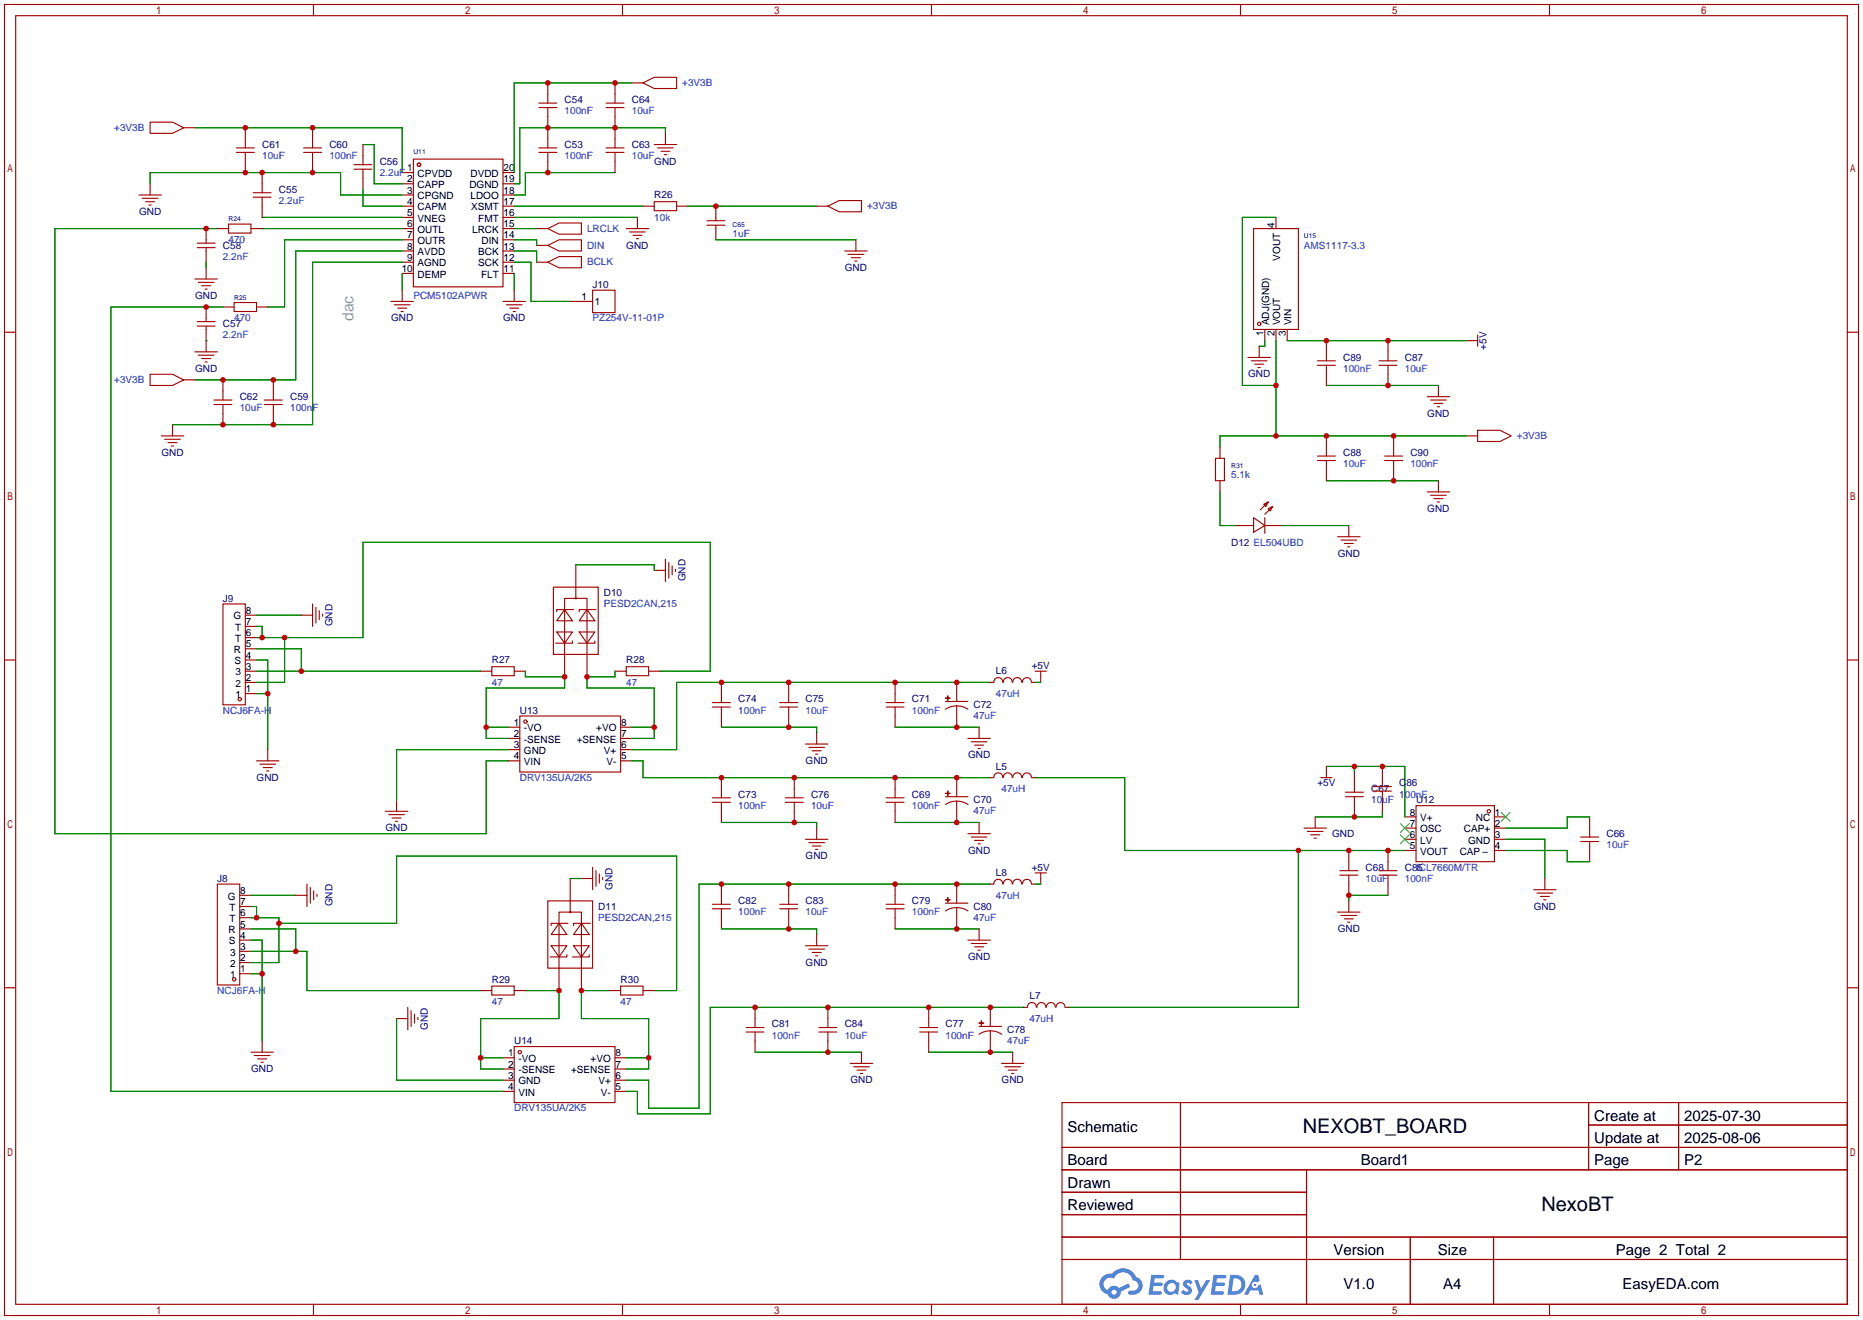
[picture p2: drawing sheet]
<svg xmlns="http://www.w3.org/2000/svg" width="422mm" height="299mm" viewBox="0 0 422 299" stroke-linecap="round" stroke-linejoin="round" font-family="sans-serif">
<g fill="none" stroke="#a10000" stroke-width=".25">
<path d="M1 1h420.4v297.2h-420.4zM3.6 3.6h415.2v292.1h-415.2zM71.1 1v2.6M141.1 1v2.6M211.2 1v2.6M281.3 1v2.6M351.3 1v2.6M1 75.3h2.6M418.8 75.3h2.6M1 149.6h2.6M418.8 149.6h2.6M1 223.9h2.6"/>
<path d="M418.8 223.9h2.6M240.8 249.9h178v45.8h-178zM267.7 249.9v35.6M360.2 249.9v15.3M360.2 255h58.6M380.6 249.9v15.3M240.8 260.1h178M240.8 265.2h178M240.8 270.3h55.4M240.8 275.3h55.4M296.2 265.2v30.5M71.1 295.7v2.5"/>
<path d="M141.1 295.7v2.5M211.2 295.7v2.5M240.8 280.4h178M240.8 285.5h178M281.3 295.7v2.5M319.8 280.4v15.3M338.6 280.4v15.3M351.3 295.7v2.5"/>
</g>
<g fill="#5487ff">
<path d="M268.5 290.3a1.3 1.3 0 0 1 1.9 .3l-.4 .6a.54 .54 0 0 0-1-.2l.2 .2a1.28 1.28 0 0 1 .8 2 1.53 1.53 0 0 1-2.2-.3l.5-.6 .8 .5a.31 .31 0 0 0 .3-.3 .31 .31 0 0 0-.2-.3 1.12 1.12 0 0 1-.7-1.9z"/>
<path d="M270.8 290.2h.8l.7 1.9 1.2-1.9h.9l-2.7 4.5h-.9l1-1.7z"/>
<path d="M261 289h2.3a.46 .46 0 0 1 .5 .1 .46 .46 0 0 1 .1 .5l-.3 .2h-1.8l-.1 .9h1.6a.4 .4 0 0 1 .3 .4 .4 .4 0 0 1-.4 .4h-1.6l-.2 1.2h1.4a.46 .46 0 0 1 .5 .1 .46 .46 0 0 1 .1 .5l-.4 .2h-2.6z"/>
<path d="M275.1 289h2.3a.47 .47 0 0 1 .5 .1 .47 .47 0 0 1 .1 .5l-.3 .2h-1.8l-.1 .9h1.6a.4 .4 0 0 1 .4 .4 .4 .4 0 0 1-.5 .4h-1.6l-.2 1.2h1.4a.46 .46 0 0 1 .5 .1 .46 .46 0 0 1 .1 .5l-.4 .2h-2.6z"/>
<path d="M284.5 289h.8l.3 1.3-.6 .4a.75 .75 0 0 0-1.1 .3 .75 .75 0 0 0 .5 1 .75 .75 0 0 0 .9-.6l.5-.3 .6 2.4h-.8l-.3-1h-1.8l-.5 1h-1z"/>
<path d="M278.9 289l-.6 4.5h1.4a2.27 2.27 0 0 0 2.7-2.3 2.27 2.27 0 0 0-2.7-2.2zM279.7 289.8a1.5 1.5 0 0 1 1.8 1.5 1.5 1.5 0 0 1-1.9 1.4h-.3z"/>
<path d="M264.4 290.6a1.6 1.6 0 0 0-.4 2.3 1.6 1.6 0 0 0 2.3 .2l.8 .4 .3-2.5-.1-.3h-.5a1.58 1.58 0 0 0-2.4-.1zM265 291.1a.98 .98 0 0 1 1.6 .5 .98 .98 0 0 1-1.1 1.2 .94 .94 0 0 1-.9-.6 .94 .94 0 0 1 .4-1.1z"/>
<path d="M250 289.4a2.37 2.37 0 0 0 1.1 4 1.54 1.54 0 0 0 1.8 1 1.54 1.54 0 0 0 1.2-1.6l2.2-1.1-.5-.8-2.1 1.1a1.57 1.57 0 0 0-2.6 .4 1.5 1.5 0 0 1-.7-2.1 1.5 1.5 0 0 1 2.2-.5 2.23 2.23 0 0 1 2.3-1.4 2.23 2.23 0 0 1 1.9 1.8 1.16 1.16 0 0 1 1.3 1.1 1.16 1.16 0 0 1-1.1 1.3h-.7a.47 .47 0 0 0-.5 .3 .47 .47 0 0 0 .4 .6 2.14 2.14 0 0 0 2.7-1.4 2.14 2.14 0 0 0-1.3-2.7 3.2 3.2 0 0 0-5.5-.7l-1.1 .1zM252 292.9a.6 .6 0 0 1 1.2 0 .6 .6 0 0 1-1.2 0z"/>
<circle cx="284.6" cy="291.3" r=".28"/>
</g>
<g fill="none" stroke="#a10000" stroke-width=".25">
<path d="M124.2 18.8v4.6M139.4 18.8v4.6M143.3 18.8h2.5M145.8 18.8l2.5-1.3h5.1v2.6h-5.1zM34 27.7h5.1l2.6 1.3-2.6 1.2h-5.1zM41.7 29h2.5M53.6 33.5h4.1M53.6 34.5h4.1M55.6 29v4.5M55.6 34.5v4.6M59.4 39.1v4.6M68.8 33.5h4.1"/>
<path d="M68.8 34.5h4.1M70.9 29v4.5M70.9 34.5v4.6M80.3 38.4h4M80.3 37.3h4M82.3 32.8v4.5M82.3 38.4v4.5M91.2 39.1h2.5M93.7 36.1h20.3v28.9h-20.3zM114 39.1h2.6M122.2 33.5h4M122.2 34.5h4"/>
<path d="M122.2 23.4h4M122.2 24.4h4M124.2 24.4v9.1M124.2 34.5v4.6M137.4 33.5h4.1M137.4 34.5h4.1M137.4 23.4h4.1M137.4 24.4h4.1M139.4 24.4v9.1M139.4 34.5v4.6M148.3 32.8h5.1M149.1 33.5h3.6"/>
<path d="M149.9 34.3h2M150.6 35.1h.5M150.9 30.2v2.6M31.5 44.2h5.1M32.3 45h3.5M33 45.7h2.1M33.8 46.5h.5M34 41.7v2.5M44.7 56.1h4.1M44.7 55.1h4.1M46.7 51.8v3.3M46.7 56.1v3.3"/>
<path d="M49.3 51.8h2.5M51.8 50.8h5.1v2h-5.1zM56.9 51.8h2.5M57.4 44.7h4.1M57.4 43.7h4.1M59.4 44.7v4.6M91.2 41.7h2.5M91.2 44.2h2.5M91.2 46.7h2.5M91.2 49.3h2.5M91.2 51.8h2.5M91.2 54.4h2.5"/>
<path d="M91.2 56.9h2.5M91.2 59.4h2.5M114 41.7h2.6M114 44.2h2.6M114 46.7h2.6M114 49.3h2.6M114 51.8h2.6M114 54.4h2.6M114 56.9h2.6M114 59.4h2.6M121.7 51.8h2.5M121.7 59.4h2.5"/>
<path d="M121.7 55.6h2.5M124.2 59.4l2.5-1.2h5.1v2.5h-5.1zM124.2 51.8l2.5-1.3h5.1v2.6h-5.1zM124.2 55.6l2.5-1.2h5.1v2.5h-5.1zM142 51.8h5.1M142.7 52.6h3.6M143.5 53.3h2M144.3 54.1h.5M144.5 49.3v2.5M145.8 46.7h2.5M148.3 45.7h5.1v2.1h-5.1zM153.4 46.7h2.6"/>
<path d="M160.3 50h4M160.3 51.1h4M162.3 46.7v3.3M162.3 51.1v3.3M185.2 46.7h2.5M187.7 46.7l2.5-1.2h5.1v2.5h-5.1zM191.5 56.9h5.1M192.3 57.7h3.5M193 58.4h2.1M193.8 59.2h.5M194.1 54.4v2.5M284.2 51.8h10.2v22.9h-10.2z"/>
<path d="M289.3 49.3v2.5M44.2 63.2h5.1M44.2 79.8h5.1M44.7 73.9h4.1M44.7 72.9h4.1M45 64h3.5M45.7 64.8h2.1M46.5 65.5h.5M46.7 60.7v2.5M46.7 69.6v3.3M46.7 73.9v5.9M50.5 69.6h2.6"/>
<path d="M53.1 68.6h5.1v2h-5.1zM58.2 69.6h2.5M88.6 68.3h5.1M89.4 69.1h3.6M90.2 69.9h2M90.9 70.6h.5M91.2 62h2.5M91.2 65.8v2.5M114 62h2.6M114 68.3h5.1M114.8 69.1h3.6M115.6 69.9h2"/>
<path d="M116.3 70.6h.5M116.6 65.8v2.5M129.3 68.3h5.1M134.4 65.8h5v5.1h-5zM285.5 78.5v2.5M286.8 74.7v2.5M289.3 74.7v2.5M291.8 74.7v2.5M300.7 77.2v4.6M314.7 77.2v4.6M332.5 77.2h2.5M335 75.9v2.6"/>
<path d="M34 84.8h5.1l2.6 1.3-2.6 1.3h-5.1zM36.6 98.8h5.1M37.3 99.6h3.6M39.1 96.3v2.5M41.7 86.1h2.5M45 80.5h3.5M45.7 81.3h2.1M46.5 82h.5M48.5 90.7h4.1M48.5 91.7h4.1M50.5 86.1v4.6M50.5 91.7v4.6"/>
<path d="M59.9 90.7h4.1M59.9 91.7h4.1M62 86.1v4.6M62 91.7v4.6M283 81h5M283.7 81.8h3.6M284.5 82.6h2M285.2 83.3h.6M298.7 81.8h4.1M298.7 82.8h4.1M300.7 82.8v4.6M300.7 98.8v4.6"/>
<path d="M312.7 81.8h4M312.7 82.8h4M314.7 82.8v4.6M316 98.8v4.6M323.6 89.9h5.1M324.4 90.7h3.5M325.1 91.4h2.1M325.9 92.2h.5M326.1 87.4v2.5M332.5 98.8h2.5M335 97.5h5.1l2.5 1.3-2.5 1.3h-5.1zM38.1 100.3h2"/>
<path d="M38.9 101.1h.5M275.6 103.9h2v5.1h-2zM276.6 101.3v2.6M276.6 109v2.5M280.4 119.1h3.8M284.2 117.3l2.6 1.8-2.6 1.5zM286.5 114.3l1-.5-.5 1zM286.8 117.3v3.6M286.8 119.1h3.8M287.5 115.3l1-.5-.5 1zM287.5 113.8l-1.7 1.8M288.5 114.8l-1.7 1.8"/>
<path d="M298.7 104.4h4.1M298.7 103.4h4.1M300.7 104.4v4.6M305.8 119.1v2.6M313.9 104.4h4.1M313.9 103.4h4.1M316 104.4v4.6M323.6 111.5h5.1M324.4 112.3h3.5M325.1 113h2.1M325.9 113.8h.5M326.1 109v2.5"/>
<path d="M50.5 136.9h5.1v22.9h-5.1zM55.6 139.4h2.6M68.3 139.4h2.6M70.9 136.9v5.1M71.6 137.7v3.5M72.4 138.4v2.1M73.2 139.2v.5M125.5 133.1h10.1v15.2h-10.1zM128 138.2l1.8 2.5h-3.6zM130 138.2h-3.8v.5M130.6 128v7.6M133.1 138.2l1.8 2.5h-3.6z"/>
<path d="M135.1 138.2h-3.8v.5M148.3 129.3h2.6M150.9 126.7v5.1M151.6 127.5v3.6M152.4 128.3v2M153.2 129v.5M303.3 121.7h5.1M304 122.4h3.6M304.8 123.2h2M305.6 124h.5M55.6 157.2h2.6M55.6 154.7h2.6"/>
<path d="M55.6 152.1h2.6M55.6 149.6h2.6M55.6 147.1h2.6M55.6 144.5h2.6M55.6 142h2.6M109 152.1h2.5M111.5 151.1h5.1v2.1h-5.1zM116.6 152.1h2.5M126.2 143.3h3.6l-1.8 2.5zM128 153.4v-17.8h5.1v17.8M129.8 145.3v.5h-3.8M131.3 143.3h3.6l-1.8 2.5z"/>
<path d="M134.9 145.3v.5h-3.8M139.4 152.1h2.6M142 151.1h5.1v2.1h-5.1zM147.1 152.1h2.5M161.5 159.3h4.1M163.6 154.7v4.6M176.8 159.3h4M178.8 154.7v4.6M200.9 159.3h4.1M202.9 154.7v4.6M214.4 158.2l1 .1zM214.4 159h5.1"/>
<path d="M214.9 157.7v1zM216.9 154.7v4.3M227.4 154.7a1.01 1.01 0 0 0-1.1-1.1 1.01 1.01 0 0 0-1 1.1h-.8M227.5 154.7a1.01 1.01 0 0 1 1-1.1 1.01 1.01 0 0 1 1 1.1M229.6 154.7a1.01 1.01 0 0 1 1-1.1 1.01 1.01 0 0 1 1.1 1.1M231.8 154.7a1.01 1.01 0 0 1 1-1.1 1.01 1.01 0 0 1 1.1 1.1M233.9 154.7h.8M234.7 152.1h2.5M236 152.1v2.6M58.2 172.5h5M58.9 173.2h3.6M59.7 174h2"/>
<path d="M60.5 174.8h.5M60.7 169.9v2.6M115.3 172.5h2.6M115.3 164.8h2.6M115.3 167.4h2.6M115.3 169.9h2.6M117.9 162.3h22.8v12.7h-22.8zM140.7 172.5h2.6M140.7 164.8h2.6M140.7 167.4h2.6M140.7 169.9h2.6M161.5 160.3h4.1"/>
<path d="M163.6 160.3v4.5M163.6 176.3v4.5M176.8 160.3h4M178.8 160.3v4.5M180.1 176.3v4.5M182.6 168.7h5.1M183.4 169.4h3.5M184.1 170.2h2.1M184.9 170.9h.5M185.2 166.1v2.6M200.9 160.3h4.1M202.9 160.3v4.5"/>
<path d="M202.9 176.3v4.5M214.4 179.8l1 .1zM214.9 179.3v1zM216.9 160l1.6 .3 1 .5M216.9 160l-1.1 .1-1.4 .7M216.9 160v4.8M216.9 176.3v4.3M219.5 167.4h5M220.2 168.1h3.6M221 168.9h2M221.7 169.7h.5M222 164.8v2.6"/>
<path d="M227.4 176.3a1.01 1.01 0 0 0-1.1-1.1 1.01 1.01 0 0 0-1 1.1h-.8M227.5 176.3a1.01 1.01 0 0 1 1-1.1 1.01 1.01 0 0 1 1 1.1M229.6 176.3a1.01 1.01 0 0 1 1-1.1 1.01 1.01 0 0 1 1.1 1.1M231.8 176.3a1.01 1.01 0 0 1 1-1.1 1.01 1.01 0 0 1 1.1 1.1M233.9 176.3h.8M299.5 176.3h2.5M300.7 173.7v2.6M305.1 179.6h4M307.1 175v4.6M311.4 178.3h4.1M311.4 179.3h4.1M313.4 173.7v4.6"/>
<path d="M313.4 179.3v4.6M87.4 183.9h5.1M88.1 184.7h3.6M88.9 185.4h2M89.7 186.2h.5M89.9 181.4v2.5M129.3 199.1v7.7M131.8 199.1h2.6M134.4 196.6v5.1M135.1 197.4v3.5M135.9 198.1v2.1M136.7 198.9v.5"/>
<path d="M161.5 180.8h4.1M161.5 181.9h4.1M163.6 181.9v4.5M178.1 180.8h4M178.1 181.9h4M180.1 181.9v4.5M182.6 190.2h5.1M183.4 191h3.5M184.1 191.8h2.1M184.9 192.5h.5M185.2 187.7v2.5M200.9 180.8h4.1"/>
<path d="M200.9 181.9h4.1M202.9 181.9v4.5M214.4 180.6h5.1M216.9 181.6l1.6 .3 1 .5M216.9 181.6l-1.1 .1-1.4 .7M216.9 181.6v4.8M219.5 189h5M220.2 189.7h3.6M221 190.5h2M221.7 191.3h.5M222 186.4v2.6M234.7 197.9h2.5"/>
<path d="M236 197.9v2.5M295.7 187.7h5M296.4 188.5h3.6M297.2 189.2h2M297.9 190h.5M298.2 185.2v2.5M303.8 198.4h4M303.8 197.4h4M305.1 180.6h4M305.8 192.8v4.6M305.8 198.4v4.5M307.1 180.6v4.6"/>
<path d="M312.7 198.4h4M312.7 197.4h4M314.7 192.8v4.6M314.7 198.4v4.5M318.5 185.2h2.6M318.5 187.7h2.6M318.5 190.2h2.6M318.5 192.8h2.6M321.1 182.6h17.7v12.7h-17.7zM338.8 185.2h2.6M338.8 187.7h2.6M338.8 190.2h2.6"/>
<path d="M338.8 192.8h2.6M350.3 199.1v2.6M358.4 190.8h4.1M358.4 189.7h4.1M360.4 185.2v4.5M360.4 190.8v4.5M49.3 200.4h5.1v22.9h-5.1zM54.4 218.2h2.5M54.4 215.6h2.5M54.4 213.1h2.5M54.4 210.6h2.5M54.4 208h2.5"/>
<path d="M54.4 205.5h2.5M54.4 202.9h2.5M67.1 202.9h2.5M69.6 200.4v5.1M70.4 201.2v3.5M71.1 201.9v2.1M71.9 202.7v.5M124.2 204.2h10.2v15.3h-10.2zM125 214.4h3.5l-1.8 2.5zM126.7 209.3l1.8 2.5h-3.5zM128.5 216.4v.5h-3.8M128.8 209.3h-3.8v.5"/>
<path d="M130 214.4h3.6l-1.8 2.5zM131.8 209.3l1.8 2.5h-3.6zM133.6 216.4v.5h-3.8M133.9 209.3h-3.9v.5M161.5 205h4.1M161.5 206h4.1M163.6 200.4v4.6M163.6 206v4.6M176.8 205h4M176.8 206h4M178.8 200.4v4.6M178.8 206v4.6"/>
<path d="M182.6 214.4h5.1M183.4 215.1h3.5M184.1 215.9h2.1M184.9 216.7h.5M185.2 211.8v2.6M200.9 205h4.1M200.9 206h4.1M202.9 200.4v4.6M202.9 206v4.6M214.4 204h1zM214.4 204.7h5.1M214.9 203.5v1z"/>
<path d="M216.9 205.7l1.6 .3 1 .5M216.9 205.7l-1.1 .1-1.4 .7M216.9 200.4v4.3M216.9 205.7v4.9M219.5 213.1h5M220.2 213.9h3.6M221 214.6h2M221.7 215.4h.5M222 210.6v2.5M224.5 200.4h.8M225.3 200.4a1.01 1.01 0 0 1 1-1.1 1.01 1.01 0 0 1 1.1 1.1M227.5 200.4a1.01 1.01 0 0 1 1-1.1 1.01 1.01 0 0 1 1 1.1"/>
<path d="M229.6 200.4a1.01 1.01 0 0 1 1-1.1 1.01 1.01 0 0 1 1.1 1.1M231.8 200.4a1.01 1.01 0 0 1 1-1.1 1.01 1.01 0 0 1 1.1 1.1M233.9 200.4h.8M303.3 206.8h5.1M304 207.5h3.6M304.8 208.3h2M305.6 209h.5M305.8 204.2v2.6M347.7 201.7h5.1M348.5 202.4h3.5M349.2 203.2h2.1M350 204h.5"/>
<path d="M54.4 220.7h2.5M56.9 238.5h5.1M57.7 239.3h3.5M59.4 236v2.5M89.9 230.9h2.6M92.5 228.3v5.1M93.2 229.1v3.6M94 229.9v2M94.7 230.6v.5M109 224.5h2.5M111.5 223.5h5.1v2.1h-5.1zM114 239.8h2.6"/>
<path d="M116.6 237.2h22.8v12.7h-22.8zM116.6 224.5h2.5M126.7 224.5v-17.7h5.1v17.7M138.2 224.5h2.5M139.4 239.8h2.6M140.7 223.5h5.1v2.1h-5.1zM145.8 224.5h2.5M169.2 232.9h4M169.2 233.9h4M171.2 228.3v4.6M171.2 233.9v4.6M185.7 232.9h4"/>
<path d="M185.7 233.9h4M187.7 228.3v4.6M187.7 233.9v4.6M195.3 238.5v2.5M208.5 232.9h4.1M208.5 233.9h4.1M210.6 228.3v4.6M210.6 233.9v4.6M222 231.9h1zM222 232.7h5.1M222.5 231.4v1zM224.5 233.7l1.6 .2 1 .5"/>
<path d="M224.5 233.7l-1 .1-1.5 .6M224.5 228.3v4.4M224.5 233.7v4.8M229.6 238.5v2.5M232.2 228.3h.7M232.9 228.3a1.01 1.01 0 0 1 1.1-1.1 1.01 1.01 0 0 1 1 1.1M235.1 228.3a1.01 1.01 0 0 1 1-1.1 1.01 1.01 0 0 1 1 1.1M237.3 228.3a1.01 1.01 0 0 1 1-1.1 1.01 1.01 0 0 1 1 1.1M239.4 228.3a1.01 1.01 0 0 1 1.1-1 1.01 1.01 0 0 1 1 1M241.6 228.3h.7M58.4 240h2.1M59.2 240.8h.5"/>
<path d="M114 242.3h2.6M114 244.9h2.6M114 247.4h2.6M139.4 242.3h2.6M139.4 244.9h2.6M139.4 247.4h2.6M192.8 241h5.1M193.5 241.8h3.6M194.3 242.6h2M195.1 243.3h.5M227.1 241h5.1M227.8 241.8h3.6"/>
<path d="M228.6 242.6h2M229.4 243.3h.5"/>
<circle cx="95" cy="37.3" r=".38"/>
<circle cx="285.5" cy="73.4" r=".38"/>
<circle cx="130.6" cy="135.6" r=".13"/>
<circle cx="54.4" cy="158.5" r=".38"/>
<circle cx="119.1" cy="163.6" r=".38"/>
<circle cx="337.6" cy="183.9" r=".38"/>
<circle cx="129.3" cy="206.8" r=".13"/>
<circle cx="53.1" cy="222" r=".38"/>
<circle cx="117.9" cy="238.5" r=".38"/>
</g>
<g fill="none" stroke="#008700" stroke-width=".25">
<path d="M143.3 18.8h-26.7v20.3M44.2 29h47v10.1M82.3 32.8h2.5v8.9h6.4M139.4 39.1h-20.3v5.1h-2.5M150.9 30.2v-1.2h-33v12.7h-1.3M34 41.7v-2.6h43.2v5.1h14M46.7 59.4v1.3M49.3 51.8h-36.9v137.2h97.8v-16.5h5.1M59.4 51.8h31.8M59.4 49.3h31.8M82.3 42.9v3.8h8.9M91.2 56.9h-24.1v29.2h-22.9"/>
<path d="M91.2 54.4h-26.7v15.2h-3.8M91.2 59.4h-20.3v36.9h-31.8M116.6 51.8h5.1M116.6 54.4h5.1v1.2M116.6 56.9h5.1v2.5M116.6 49.3h27.9M116.6 46.7h29.2M116.6 59.4h3.8v8.9h8.9M156 46.7h29.2M162.3 54.4h31.8M289.3 49.3h-7.6v38.1h7.6M46.7 77.2h.1"/>
<path d="M50.5 69.6h-25.4v177.8h88.9M91.2 62v3.8M116.6 62v3.8M286.8 77.2v1.3h-1.3M289.3 77.2v21.6M291.8 77.2h40.7M300.7 87.4h25.4M332.5 98.8h-55.9v2.5M276.6 111.5v7.6h3.8M290.6 119.1h15.2M300.7 109h25.4M58.2 139.4h10.1"/>
<path d="M130.6 128h17.7v1.3M58.2 142h1.2v2.5M58.2 157.2h2.5M58.2 149.6h2.5v20.3M58.2 144.5h24.1v-21.6h78.7v29.2h-11.4M58.2 152.1h50.8M58.2 147.1h10.1v5M64.5 144.5v10.2h-6.3M119.1 152.1v1.3h8.9v2.6h-17.8v11.4h5.1M139.4 152.1v1.3h-6.3v2.6h15.2v11.4h-5M224.5 154.7h-71.1v15.2h-10.1M234.7 154.7h1.3"/>
<path d="M110.2 164.8h5.1M115.3 169.9h-25.4v11.5M143.3 172.5h2.5v3.8h78.7M143.3 164.8h5M163.6 164.8h21.6v1.3M202.9 164.8h19.1M234.7 176.3h20.3v16.5h63.5M300.7 173.7h17.8v11.5M307.1 173.7v1.3M129.3 199.1h2.5M163.6 186.4h21.6v1.3M202.9 186.4h19.1"/>
<path d="M294.4 192.8v35.5h-52.1M313.4 183.9v1.3h-15.2M341.4 190.2h8.9v8.9M341.4 192.8h13.9v2.5h5.1M360.4 185.2h-5.1v2.5h-13.9M56.9 213.1h2.5v22.9M56.9 208h6.3v10.2h-6.3M56.9 215.6h12.7v8.9h39.4M56.9 205.5h1.3v2.5M56.9 210.6h10.2v5M56.9 202.9h10.2M63.2 209.3h26.7v-15.2h63.5v30.4h-5.1"/>
<path d="M163.6 210.6h21.6v1.2M202.9 210.6h19.1M224.5 200.4h-66v50.8h-11.4v-6.3h-5.1M234.7 200.4h1.3M314.7 202.9h-8.9v1.3M56.9 220.7h2.5M89.9 230.9v14h24.1M109 239.8h5M119.1 224.5h7.6v6.4h-17.7v11.4h5M138.2 224.5h-6.4v6.4h15.3v11.4h-5.1M142 239.8h5.1M171.2 238.5h24.1"/>
<path d="M210.6 238.5h19M232.2 228.3h-71.2v24.2h-16.5v-5.1h-2.5"/>
</g>
<path d="M317.5 189.2l2 2.1M317.5 186.7l2 2M319.5 189.2l-2 2.1M319.5 186.7l-2 2M340.4 184.1l2 2.1M342.4 184.1l-2 2.1" fill="none" stroke="#3c3" stroke-width=".25"/>
<g fill="#c00">
<circle cx="59.4" cy="220.7" r=".63"/>
<circle cx="63.2" cy="209.3" r=".63"/>
<circle cx="58.2" cy="208" r=".63"/>
<circle cx="67.1" cy="215.6" r=".63"/>
<circle cx="60.7" cy="157.2" r=".63"/>
<circle cx="64.5" cy="144.5" r=".63"/>
<circle cx="59.4" cy="144.5" r=".63"/>
<circle cx="68.3" cy="152.1" r=".63"/>
<circle cx="124.2" cy="18.8" r=".63"/>
<circle cx="139.4" cy="18.8" r=".63"/>
<circle cx="139.4" cy="29" r=".63"/>
<circle cx="124.2" cy="29" r=".63"/>
<circle cx="124.2" cy="39.1" r=".63"/>
<circle cx="70.9" cy="29" r=".63"/>
<circle cx="55.6" cy="29" r=".63"/>
<circle cx="55.6" cy="39.1" r=".63"/>
<circle cx="59.4" cy="39.1" r=".63"/>
<circle cx="70.9" cy="39.1" r=".63"/>
<circle cx="62" cy="86.1" r=".63"/>
<circle cx="50.5" cy="86.1" r=".63"/>
<circle cx="46.7" cy="51.8" r=".63"/>
<circle cx="46.7" cy="69.6" r=".63"/>
<circle cx="62" cy="96.3" r=".63"/>
<circle cx="50.5" cy="96.3" r=".63"/>
<circle cx="162.3" cy="46.7" r=".63"/>
<circle cx="313.4" cy="173.7" r=".63"/>
<circle cx="307.1" cy="173.7" r=".63"/>
<circle cx="307.1" cy="185.2" r=".63"/>
<circle cx="305.8" cy="202.9" r=".63"/>
<circle cx="294.4" cy="192.8" r=".63"/>
<circle cx="305.8" cy="192.8" r=".63"/>
<circle cx="314.7" cy="192.8" r=".63"/>
<circle cx="163.6" cy="176.3" r=".63"/>
<circle cx="180.1" cy="176.3" r=".63"/>
<circle cx="202.9" cy="176.3" r=".63"/>
<circle cx="216.9" cy="176.3" r=".63"/>
<circle cx="216.9" cy="186.4" r=".63"/>
<circle cx="163.6" cy="154.7" r=".63"/>
<circle cx="178.8" cy="154.7" r=".63"/>
<circle cx="202.9" cy="154.7" r=".63"/>
<circle cx="216.9" cy="154.7" r=".63"/>
<circle cx="216.9" cy="164.8" r=".63"/>
<circle cx="180.1" cy="186.4" r=".63"/>
<circle cx="178.8" cy="164.8" r=".63"/>
<circle cx="171.2" cy="228.3" r=".63"/>
<circle cx="187.7" cy="228.3" r=".63"/>
<circle cx="210.6" cy="228.3" r=".63"/>
<circle cx="224.5" cy="228.3" r=".63"/>
<circle cx="224.5" cy="238.5" r=".63"/>
<circle cx="163.6" cy="200.4" r=".63"/>
<circle cx="178.8" cy="200.4" r=".63"/>
<circle cx="202.9" cy="200.4" r=".63"/>
<circle cx="216.9" cy="200.4" r=".63"/>
<circle cx="216.9" cy="210.6" r=".63"/>
<circle cx="187.7" cy="238.5" r=".63"/>
<circle cx="178.8" cy="210.6" r=".63"/>
<circle cx="110.2" cy="164.8" r=".63"/>
<circle cx="128" cy="153.4" r=".63"/>
<circle cx="109" cy="239.8" r=".63"/>
<circle cx="126.7" cy="224.5" r=".63"/>
<circle cx="147.1" cy="239.8" r=".63"/>
<circle cx="131.8" cy="224.5" r=".63"/>
<circle cx="133.1" cy="153.4" r=".63"/>
<circle cx="148.3" cy="164.8" r=".63"/>
<circle cx="289.3" cy="98.8" r=".63"/>
<circle cx="289.3" cy="87.4" r=".63"/>
<circle cx="300.7" cy="98.8" r=".63"/>
<circle cx="316" cy="98.8" r=".63"/>
<circle cx="316" cy="109" r=".63"/>
<circle cx="314.7" cy="77.2" r=".63"/>
<circle cx="300.7" cy="77.2" r=".63"/>
<circle cx="314.7" cy="87.4" r=".63"/>
</g>
<g font-size="4.5">
<text x="295.4" y="256.8">NEXOBT_BOARD</text>
<text x="349.5" y="274.6">NexoBT</text>
</g>
<text font-size="3.6" fill="#999" x="80.2" y="72.8" transform="rotate(-90 80.2 72.8)">dac</text>
<g font-size="3.4">
<text x="242.1" y="256.5">Schematic</text>
<text x="361.5" y="254">Create at</text>
<text x="381.9" y="254">2025-07-30</text>
<text x="361.5" y="259.1">Update at</text>
<text x="381.9" y="259.1">2025-08-06</text>
<text x="242.1" y="264.2">Board</text>
<text x="242.1" y="269.2">Drawn</text>
<text x="308.6" y="264.2">Board1</text>
<text x="361.5" y="264.2">Page</text>
<text x="381.9" y="264.2">P2</text>
<text x="242.1" y="274.3">Reviewed</text>
<text x="302.4" y="284.5">Version</text>
<text x="326" y="284.5">Size</text>
<text x="366.4" y="284.5">Page 2 Total 2</text>
<text x="304.6" y="292.1">V1.0</text>
<text x="327.2" y="292.1">A4</text>
<text x="367.9" y="292.1">EasyEDA.com</text>
</g>
<g font-size="2.3" fill="#000080">
<text x="128" y="23.3">C54</text>
<text x="143.3" y="23.3">C64</text>
<text x="59.4" y="33.5">C61</text>
<text x="74.7" y="33.5">C60</text>
<text x="128" y="33.5">C53</text>
<text x="143.3" y="33.5">C63</text>
<text x="86.1" y="37.3">C56</text>
<text x="148.4" y="37.3">GND</text>
<text x="63.2" y="43.7">C55</text>
<text x="148.3" y="44.9">R26</text>
<text x="31.5" y="48.7">GND</text>
<text x="50.5" y="56.4">C58</text>
<text x="142" y="56.4">GND</text>
<text x="134.4" y="65.2">J10</text>
<text x="191.5" y="61.4">GND</text>
<text x="44.2" y="67.8">GND</text>
<text x="50.5" y="74.1">C57</text>
<text x="88.7" y="72.9">GND</text>
<text x="114.1" y="72.9">GND</text>
<text x="304.5" y="81.8">C89</text>
<text x="318.5" y="81.8">C87</text>
<text x="337" y="79.3" transform="rotate(-90 337 79.3)">+5V</text>
<text x="44.2" y="84.3">GND</text>
<text x="283" y="85.6">GND</text>
<text x="54.4" y="90.6">C62</text>
<text x="65.8" y="90.6">C59</text>
<text x="323.6" y="94.5">GND</text>
<text x="36.6" y="103.3">GND</text>
<text x="304.5" y="103.3">C88</text>
<text x="319.8" y="103.3">C90</text>
<text x="323.6" y="116">GND</text>
<text x="279.1" y="123.7">D12 EL504UBD</text>
<text x="155.4" y="131.8" transform="rotate(-90 155.4 131.8)">GND</text>
<text x="303.3" y="126.2">GND</text>
<text x="50.5" y="136.4">J9</text>
<text x="136.9" y="135.1">D10</text>
<text x="75.4" y="142" transform="rotate(-90 75.4 142)">GND</text>
<text x="111.5" y="150.3">R27</text>
<text x="142" y="150.3">R28</text>
<text x="225.8" y="152.9">L6</text>
<text x="233.9" y="151.6">+5V</text>
<text x="117.9" y="161.8">U13</text>
<text x="167.4" y="159.2">C74</text>
<text x="182.6" y="159.2">C75</text>
<text x="206.8" y="159.2">C71</text>
<text x="220.7" y="160.5">C72</text>
<text x="182.6" y="173.2">GND</text>
<text x="219.5" y="171.9">GND</text>
<text x="58.2" y="177">GND</text>
<text x="225.8" y="174.5">L5</text>
<text x="298.7" y="178.3">+5V</text>
<text x="310.9" y="179.5">C67</text>
<text x="317.2" y="178.3">C86</text>
<text x="167.4" y="180.8">C73</text>
<text x="183.9" y="180.8">C76</text>
<text x="206.8" y="180.8">C69</text>
<text x="220.7" y="182.1">C70</text>
<text x="321.1" y="182.1">U12</text>
<text x="87.4" y="188.4">GND</text>
<text x="302" y="189.7">GND</text>
<text x="364.2" y="189.7">C66</text>
<text x="182.6" y="194.8">GND</text>
<text x="219.5" y="193.5">GND</text>
<text x="233.9" y="197.3">+5V</text>
<text x="309.6" y="197.3">C68</text>
<text x="318.5" y="197.3">C85</text>
<text x="49.3" y="199.9">J8</text>
<text x="138.9" y="201.7" transform="rotate(-90 138.9 201.7)">GND</text>
<text x="225.8" y="198.6">L8</text>
<text x="75.4" y="205.5" transform="rotate(-90 75.4 205.5)">GND</text>
<text x="135.6" y="206.2">D11</text>
<text x="167.4" y="204.9">C82</text>
<text x="182.6" y="204.9">C83</text>
<text x="206.8" y="204.9">C79</text>
<text x="220.7" y="206.2">C80</text>
<text x="347.7" y="206.2">GND</text>
<text x="303.3" y="211.3">GND</text>
<text x="182.6" y="218.9">GND</text>
<text x="219.5" y="217.6">GND</text>
<text x="111.5" y="222.7">R29</text>
<text x="140.7" y="222.7">R30</text>
<text x="233.4" y="226.5">L7</text>
<text x="97" y="233.4" transform="rotate(-90 97 233.4)">GND</text>
<text x="175" y="232.9">C81</text>
<text x="191.5" y="232.9">C84</text>
<text x="214.4" y="232.9">C77</text>
<text x="116.6" y="236.7">U14</text>
<text x="228.3" y="234.2">C78</text>
<text x="56.9" y="243">GND</text>
<text x="192.8" y="245.6">GND</text>
<text x="227.1" y="245.6">GND</text>
</g>
<g font-size="2.3" fill="#00f">
<text x="154.7" y="19.5">+3V3B</text>
<text x="25.9" y="29.7">+3V3B</text>
<text x="128" y="25.9">100nF</text>
<text x="143.3" y="25.9">10uF</text>
<text x="59.4" y="36">10uF</text>
<text x="74.7" y="36">100nF</text>
<text x="86.1" y="39.8">2.2uF</text>
<text x="128" y="36">100nF</text>
<text x="143.3" y="36">10uF</text>
<text x="63.2" y="46.2">2.2uF</text>
<text x="196.6" y="47.5">+3V3B</text>
<text x="133.1" y="52.5">LRCLK</text>
<text x="148.3" y="50">10k</text>
<text x="166.1" y="53.8">1uF</text>
<text x="50.5" y="58.9">2.2nF</text>
<text x="51.8" y="55.1">470</text>
<text x="133.1" y="56.4">DIN</text>
<text x="295.7" y="56.4">AMS1117-3.3</text>
<text x="133.1" y="60.2">BCLK</text>
<text x="93.7" y="67.8">PCM5102APWR</text>
<text x="50.5" y="76.7">2.2nF</text>
<text x="53.1" y="72.9">470</text>
<text x="134.4" y="72.9">PZ254V-11-01P</text>
<text x="25.9" y="86.8">+3V3B</text>
<text x="304.5" y="84.3">100nF</text>
<text x="318.5" y="84.3">10uF</text>
<text x="54.4" y="93.2">10uF</text>
<text x="65.8" y="93.2">100nF</text>
<text x="343.9" y="99.5">+3V3B</text>
<text x="304.5" y="105.9">10uF</text>
<text x="319.8" y="105.9">100nF</text>
<text x="279.1" y="108.4">5.1k</text>
<text x="136.9" y="137.6">PESD2CAN,215</text>
<text x="111.5" y="155.4">47</text>
<text x="142" y="155.4">47</text>
<text x="50.5" y="161.8">NCJ6FA-H</text>
<text x="167.4" y="161.8">100nF</text>
<text x="182.6" y="161.8">10uF</text>
<text x="206.8" y="161.8">100nF</text>
<text x="225.8" y="158">47uH</text>
<text x="220.7" y="163">47uF</text>
<text x="117.9" y="177">DRV135UA/2K5</text>
<text x="227.1" y="179.5">47uH</text>
<text x="167.4" y="183.4">100nF</text>
<text x="183.9" y="183.4">10uF</text>
<text x="206.8" y="183.4">100nF</text>
<text x="220.7" y="184.6">47uF</text>
<text x="310.9" y="182.1">10uF</text>
<text x="317.2" y="180.8">100nF</text>
<text x="321.1" y="197.3">ICL7660M/TR</text>
<text x="364.2" y="192.2">10uF</text>
<text x="225.8" y="203.7">47uH</text>
<text x="309.6" y="199.9">10uF</text>
<text x="318.5" y="199.9">100nF</text>
<text x="135.6" y="208.8">PESD2CAN,215</text>
<text x="167.4" y="207.5">100nF</text>
<text x="182.6" y="207.5">10uF</text>
<text x="206.8" y="207.5">100nF</text>
<text x="220.7" y="208.8">47uF</text>
<text x="49.3" y="225.3">NCJ6FA-H</text>
<text x="111.5" y="227.8">47</text>
<text x="140.7" y="227.8">47</text>
<text x="233.4" y="231.6">47uH</text>
<text x="175" y="235.4">100nF</text>
<text x="191.5" y="235.4">10uF</text>
<text x="214.4" y="235.4">100nF</text>
<text x="228.3" y="236.7">47uF</text>
<text x="116.6" y="251.9">DRV135UA/2K5</text>
</g>
<g font-size="2.3">
<text x="92.3" y="38.8">1</text>
<text x="92.3" y="41.3">2</text>
<text x="94.7" y="40.1">CPVDD</text>
<text x="106.7" y="40.1">DVDD</text>
<text x="114.2" y="41.3">19</text>
<text x="114.2" y="38.8">20</text>
<text x="92.3" y="43.9">3</text>
<text x="92.3" y="46.4">4</text>
<text x="94.7" y="42.6">CAPP</text>
<text x="94.7" y="45.2">CPGND</text>
<text x="94.7" y="47.7">CAPM</text>
<text x="106.4" y="42.6">DGND</text>
<text x="106.7" y="45.2">LDOO</text>
<text x="106.8" y="47.7">XSMT</text>
<text x="114.2" y="46.4">17</text>
<text x="114.2" y="43.9">18</text>
<text x="92.3" y="49">5</text>
<text x="92.3" y="51.5">6</text>
<text x="94.7" y="50.2">VNEG</text>
<text x="94.7" y="52.8">OUTL</text>
<text x="107.1" y="52.8">LRCK</text>
<text x="108.4" y="50.2">FMT</text>
<text x="114.2" y="51.5">15</text>
<text x="114.2" y="49">16</text>
<text x="289" y="51.7" transform="rotate(-90 289 51.7)">4</text>
<text x="92.3" y="54">7</text>
<text x="92.3" y="56.6">8</text>
<text x="92.3" y="59.1">9</text>
<text x="94.7" y="55.3">OUTR</text>
<text x="94.7" y="57.9">AVDD</text>
<text x="108.4" y="57.9">BCK</text>
<text x="109.2" y="55.3">DIN</text>
<text x="114.2" y="59.1">12</text>
<text x="114.2" y="56.6">13</text>
<text x="114.2" y="54">14</text>
<text x="290.3" y="59.1" transform="rotate(-90 290.3 59.1)">VOUT</text>
<text x="91.1" y="61.7">10</text>
<text x="94.7" y="60.4">AGND</text>
<text x="94.7" y="62.9">DEMP</text>
<text x="108.4" y="60.4">SCK</text>
<text x="109.1" y="62.9">FLT</text>
<text x="114.2" y="61.7">11</text>
<text x="131.8" y="68">1</text>
<text x="134.9" y="69">1</text>
<text x="286.5" y="76.1" transform="rotate(-90 286.5 76.1)">1</text>
<text x="287.7" y="73.7" transform="rotate(-90 287.7 73.7)">ADJ(GND)</text>
<text x="289" y="76.1" transform="rotate(-90 289 76.1)">2</text>
<text x="290.3" y="73.7" transform="rotate(-90 290.3 73.7)">VOUT</text>
<text x="291.5" y="76.1" transform="rotate(-90 291.5 76.1)">3</text>
<text x="292.8" y="73.7" transform="rotate(-90 292.8 73.7)">VIN</text>
<text x="52.9" y="140.4">G</text>
<text x="53.3" y="142.9">T</text>
<text x="55.8" y="141.7">7</text>
<text x="55.8" y="139.1">8</text>
<text x="53" y="148">R</text>
<text x="53.3" y="145.5">T</text>
<text x="55.8" y="149.3">4</text>
<text x="55.8" y="146.8">5</text>
<text x="55.8" y="144.2">6</text>
<text x="53.2" y="150.6">S</text>
<text x="53.4" y="155.6">2</text>
<text x="53.4" y="153.1">3</text>
<text x="55.8" y="154.4">2</text>
<text x="55.8" y="151.8">3</text>
<text x="53.4" y="158.2">1</text>
<text x="55.8" y="156.9">1</text>
<text x="116.5" y="164.5">1</text>
<text x="116.5" y="167.1">2</text>
<text x="118.8" y="165.8">-VO</text>
<text x="135.2" y="165.8">+VO</text>
<text x="140.8" y="167.1">7</text>
<text x="140.8" y="164.5">8</text>
<text x="116.5" y="169.6">3</text>
<text x="116.5" y="172.2">4</text>
<text x="118.8" y="168.3">-SENSE</text>
<text x="118.8" y="170.9">GND</text>
<text x="118.8" y="173.4">VIN</text>
<text x="130.8" y="168.3">+SENSE</text>
<text x="136.9" y="170.9">V+</text>
<text x="137.5" y="173.4">V-</text>
<text x="140.8" y="172.2">5</text>
<text x="140.8" y="169.6">6</text>
<text x="319.7" y="184.9">8</text>
<text x="339" y="184.9">1</text>
<text x="319.7" y="189.9">6</text>
<text x="319.7" y="187.4">7</text>
<text x="322" y="191.2">LV</text>
<text x="322" y="188.7">OSC</text>
<text x="322" y="186.1">V+</text>
<text x="331.9" y="188.7">CAP+</text>
<text x="332.9" y="191.2">GND</text>
<text x="334.6" y="186.1">NC</text>
<text x="339" y="187.4">2</text>
<text x="339" y="189.9">3</text>
<text x="319.7" y="192.5">5</text>
<text x="322" y="193.7">VOUT</text>
<text x="331" y="193.7">CAP</text>
<text x="339" y="192.5">4</text>
<text x="51.7" y="203.9">G</text>
<text x="54.5" y="202.6">8</text>
<text x="52" y="209">T</text>
<text x="52" y="206.4">T</text>
<text x="54.5" y="207.7">6</text>
<text x="54.5" y="205.2">7</text>
<text x="51.8" y="211.5">R</text>
<text x="51.9" y="214.1">S</text>
<text x="54.5" y="215.3">3</text>
<text x="54.5" y="212.8">4</text>
<text x="54.5" y="210.3">5</text>
<text x="52.2" y="221.7">1</text>
<text x="52.2" y="219.1">2</text>
<text x="52.2" y="216.6">3</text>
<text x="54.5" y="220.4">1</text>
<text x="54.5" y="217.9">2</text>
<text x="115.2" y="239.5">1</text>
<text x="139.6" y="239.5">8</text>
<text x="115.2" y="242">2</text>
<text x="115.2" y="244.5">3</text>
<text x="117.5" y="240.7">-VO</text>
<text x="117.5" y="243.3">-SENSE</text>
<text x="117.5" y="245.8">GND</text>
<text x="129.5" y="243.3">+SENSE</text>
<text x="133.9" y="240.7">+VO</text>
<text x="135.7" y="245.8">V+</text>
<text x="139.6" y="244.5">6</text>
<text x="139.6" y="242">7</text>
<text x="115.2" y="247.1">4</text>
<text x="117.5" y="248.4">VIN</text>
<text x="136.2" y="248.4">V-</text>
<text x="139.6" y="247.1">5</text>
</g>
<g font-size="1.5" fill="#000080">
<text x="93.7" y="34.9">U11</text>
<text x="51.8" y="50.2">R24</text>
<text x="166.1" y="51.4">C65</text>
<text x="295.7" y="54">U15</text>
<text x="53.1" y="68">R25</text>
<text x="279.1" y="106.1">R31</text>
</g>
</svg>
